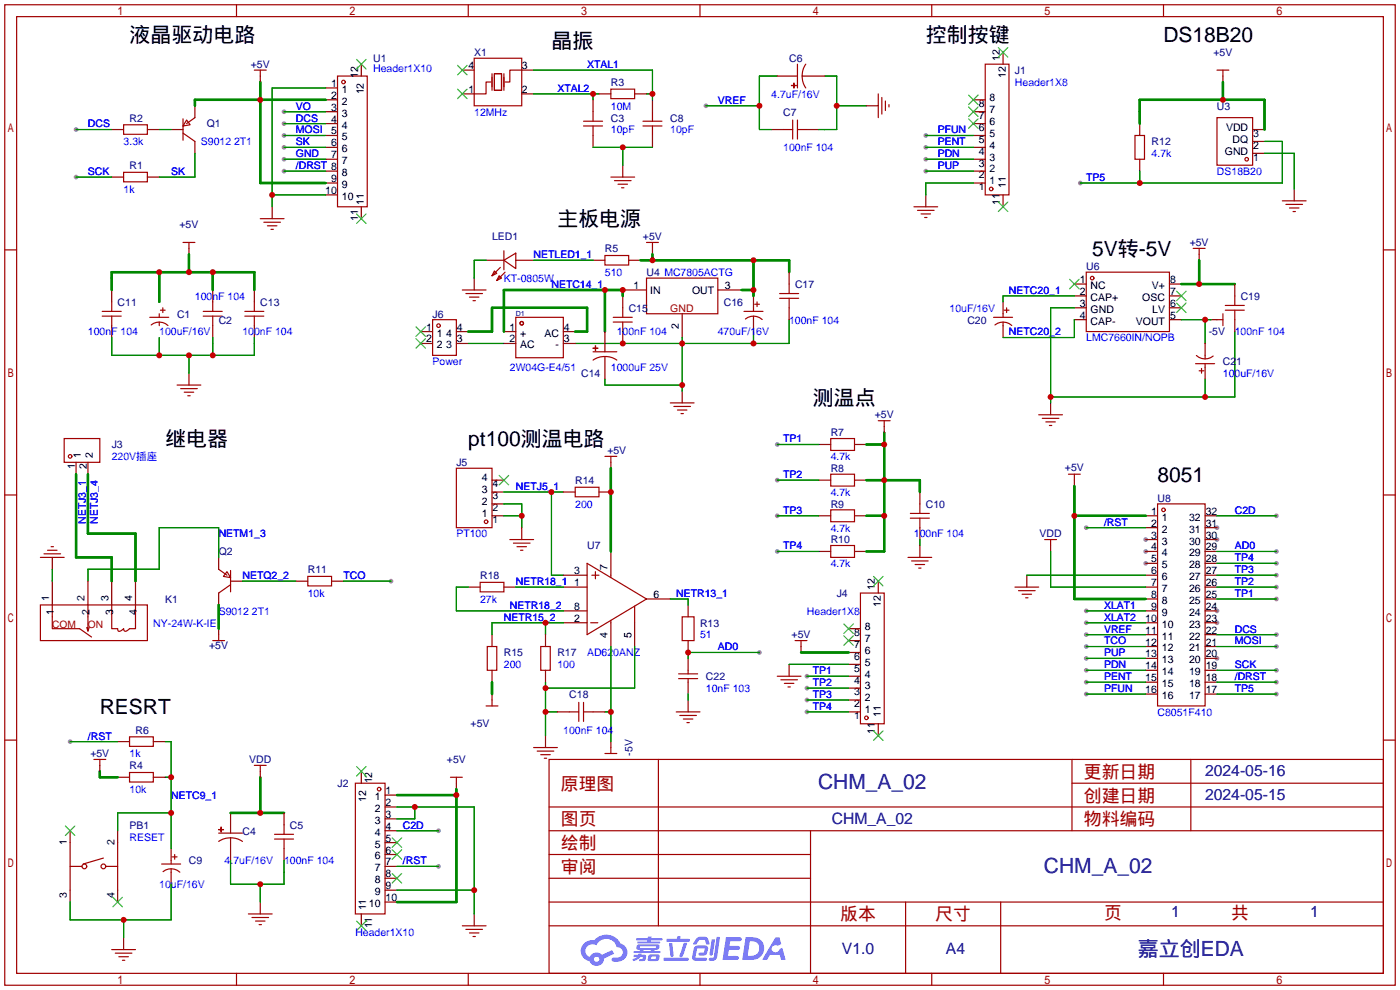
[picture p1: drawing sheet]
<svg xmlns="http://www.w3.org/2000/svg" width="299mm" height="212mm" viewBox="0 0 299 212" stroke-linecap="round" stroke-linejoin="round" font-family="sans-serif">
<g fill="#999">
<circle cx="244.9" cy="115.3" r=".51"/>
<circle cx="244.9" cy="117.9" r=".51"/>
<circle cx="244.9" cy="120.4" r=".51"/>
<circle cx="260.1" cy="140.7" r=".51"/>
<circle cx="260.1" cy="133.1" r=".51"/>
<circle cx="260.1" cy="130.6" r=".51"/>
<circle cx="260.1" cy="115.3" r=".51"/>
<circle cx="260.1" cy="112.8" r=".51"/>
<circle cx="16.3" cy="37.8" r=".51"/>
<circle cx="16.3" cy="27.7" r=".51"/>
<circle cx="230.9" cy="39.1" r=".51"/>
<circle cx="60.7" cy="23.9" r=".51"/>
<circle cx="60.7" cy="26.4" r=".51"/>
<circle cx="60.7" cy="29" r=".51"/>
<circle cx="60.7" cy="31.5" r=".51"/>
<circle cx="60.7" cy="34" r=".51"/>
<circle cx="60.7" cy="36.6" r=".51"/>
<circle cx="150.9" cy="22.6" r=".51"/>
<circle cx="197.9" cy="36.6" r=".51"/>
<circle cx="197.9" cy="34" r=".51"/>
<circle cx="197.9" cy="31.5" r=".51"/>
<circle cx="197.9" cy="29" r=".51"/>
<circle cx="93.7" cy="177.5" r=".51"/>
<circle cx="93.7" cy="185.2" r=".51"/>
<circle cx="15" cy="158.5" r=".51"/>
<circle cx="83.6" cy="124.2" r=".51"/>
<circle cx="162.3" cy="139.4" r=".51"/>
<circle cx="166.1" cy="95" r=".51"/>
<circle cx="166.1" cy="102.6" r=".51"/>
<circle cx="166.1" cy="110.2" r=".51"/>
<circle cx="166.1" cy="117.9" r=".51"/>
<circle cx="172.5" cy="152.1" r=".51"/>
<circle cx="172.5" cy="149.6" r=".51"/>
<circle cx="172.5" cy="147.1" r=".51"/>
<circle cx="172.5" cy="144.5" r=".51"/>
<circle cx="232.2" cy="112.8" r=".51"/>
<circle cx="232.2" cy="130.6" r=".51"/>
<circle cx="232.2" cy="133.1" r=".51"/>
<circle cx="232.2" cy="135.6" r=".51"/>
<circle cx="232.2" cy="138.2" r=".51"/>
<circle cx="232.2" cy="140.7" r=".51"/>
<circle cx="232.2" cy="143.3" r=".51"/>
<circle cx="232.2" cy="145.8" r=".51"/>
<circle cx="272.8" cy="143.3" r=".51"/>
<circle cx="272.8" cy="145.8" r=".51"/>
<circle cx="272.8" cy="135.6" r=".51"/>
<circle cx="272.8" cy="138.2" r=".51"/>
<circle cx="272.8" cy="117.9" r=".51"/>
<circle cx="272.8" cy="120.4" r=".51"/>
<circle cx="272.8" cy="122.9" r=".51"/>
<circle cx="272.8" cy="125.5" r=".51"/>
<circle cx="272.8" cy="110.2" r=".51"/>
<circle cx="232.2" cy="148.3" r=".51"/>
<circle cx="272.8" cy="128" r=".51"/>
<circle cx="272.8" cy="148.3" r=".51"/>
</g>
<g fill="none" stroke="#a10000" stroke-width=".25">
<path d="M1 1h297.2v209.6h-297.2zM3.6 3.6h292.1v204.4h-292.1zM50.5 1v2.6M100.1 1v2.6M149.6 1v2.6M199.1 1v2.6M248.7 1v2.6M1 53.4h2.6M295.7 53.4h2.5M1 105.8h2.6M295.7 105.8h2.5M1 158.2h2.6"/>
<path d="M295.7 158.2h2.5M117.3 162.3h178.4v45.7h-178.4zM117.3 177.5h178.4M117.3 172.5h178.4M140.7 162.3v35.6M173.2 177.5v30.5M229.1 162.3v15.2M229.1 167.4h66.6M254.5 162.3v15.2M117.3 182.6h55.9M117.3 197.9h178.4M117.3 192.8h178.4"/>
<path d="M117.3 187.7h55.9M193.5 192.8v15.2M213.9 192.8v15.2M50.5 208v2.6M100.1 208v2.6M149.6 208v2.6M199.1 208v2.6M248.7 208v2.6"/>
</g>
<g fill="#5487ff">
<path d="M155.2 200.3h2.6a.48 .48 0 0 1 .7 .4 .48 .48 0 0 1-.6 .4h-1.8l-.2 1.1h1.9a.43 .43 0 0 1 .4 .4 .43 .43 0 0 1-.5 .4h-1.9l-.2 1.3h1.7a.45 .45 0 0 1 .5 .2 .45 .45 0 0 1-.1 .6h-3.3z"/>
<path d="M165.7 200.3h.9l.4 1.5-.8 .3a.84 .84 0 0 0-1.2 .3 .84 .84 0 0 0 .4 1.1 .84 .84 0 0 0 1.1-.4l.1-.2 .6-.3 .7 2.5h-1l-.2-1h-2.1l-.6 1h-1.1z"/>
<path d="M152.1 200.8h.7l-.5 3.1a.36 .36 0 0 1-.3 .3 .36 .36 0 0 1-.4-.3z"/>
<path d="M153.2 200.2h.7l-.6 4.3a1.13 1.13 0 0 1-1.8 .6l.2-.4h.7l.2-.2z"/>
<path d="M148.9 200.6l.6-.4h1a.77 .77 0 0 1 .9 .5l.3 1-.2 .2h-.5l-.3-.9-.2-.2-1 .1-.7 1-.6-.1-.1-.2z"/>
<path d="M148.4 202.4l.6-.3h1.7a.81 .81 0 0 1 .7 .5 .81 .81 0 0 1-.2 .8 .81 .81 0 0 1-.9 .8h-.7a.32 .32 0 0 1-.3-.3 .32 .32 0 0 1 .4-.3h.7l.2-.9-1.6 .1-.4 1.8 2.2 .1a.32 .32 0 0 1 .3 .4 .32 .32 0 0 1-.4 .2h-2.2l-.5-.3-.1-.5z"/>
<path d="M141.9 204.7h5a.33 .33 0 0 1 .3 .3 .33 .33 0 0 1-.3 .3h-4.9l-.2-.1z"/>
<path d="M146.1 201.5h.8l-.7 2a.98 .98 0 0 1-.7 1.1l-.3-.3z"/>
<path d="M143 201.6h.7l.3 2.5a.34 .34 0 0 1-.3 .4 .34 .34 0 0 1-.4-.3z"/>
<path d="M142.5 200.7h2.1l.3-.6h.6l-.1 .6h1.7a.32 .32 0 0 1 .4 .3 .32 .32 0 0 1-.4 .3h-4.5l-.2-.2z"/>
<path d="M135.5 204.1h.9l.1-.3h.6v.3h.8a.82 .82 0 0 1-.5 1.3h-.8v-.4l.7-.1 .1-.3a.68 .68 0 0 0-1 .4l-1.1 .4-.1-.4 .9-.5h-.7z"/>
<path d="M136 200.5h2.4l.1-.3h.7v.3h2.2l.2 .3-.2 .2h-2.3v.2h1.8l.2 .3-.2 .1h-4.5l-.1-.4h2l.1-.2h-2.3l-.1-.2z"/>
<path d="M159.4 200.3l-.8 4.9h1.7a2.5 2.5 0 0 0 3-2.5 2.5 2.5 0 0 0-3.1-2.4zM160.3 201.1a1.61 1.61 0 0 1 2 1.5 1.61 1.61 0 0 1-1.8 1.7h-.7z"/>
<path d="M136.2 202a.55 .55 0 0 0-.2 .8 .55 .55 0 0 0 .7 .2l.1 .3h-1.3v.3l5.4 .1 .3-.2-.2-.2h-1.2l.2-.3a.7 .7 0 0 0 .8-.3 .7 .7 0 0 0 0-.8l-4.2-.1zM136.8 202.3l3.3-.1 .1 .1-.2 .3h-3.2zM137.5 203h1.7l-.2 .3h-1.4z"/>
<path d="M138.6 204.2a1.05 1.05 0 0 0 0 1.2 2.91 2.91 0 0 0 2.2-.2 .98 .98 0 0 0 0-1.2h-1.6zM139.2 204.5l.9-.1 .1 .4-.2 .2-.8-.1z"/>
<path d="M124.9 201.6a2.23 2.23 0 0 0-.7 2.3 2.23 2.23 0 0 0 1.8 1.6 1.58 1.58 0 0 0 1.8 .9 1.58 1.58 0 0 0 1.3-1.5l2.2-1.1-.5-.7-2.1 1a1.65 1.65 0 0 0-2.7 .4 1.45 1.45 0 0 1-.8-1.9 1.45 1.45 0 0 1 2-.7l.3 .1a2.3 2.3 0 0 1 2.3-1.3 2.3 2.3 0 0 1 2 1.7 1.12 1.12 0 0 1 1.3 1 1.12 1.12 0 0 1-1.1 1.2h-.7a.45 .45 0 0 0-.6 .4 .45 .45 0 0 0 .5 .5 2.21 2.21 0 0 0 2.2-.5 2.21 2.21 0 0 0 .5-2.3 2.13 2.13 0 0 0-1.3-1.1 3.3 3.3 0 0 0-5.6-.7l-1.1 .1zM127 205a.57 .57 0 0 1 1.1 0 .57 .57 0 0 1-1.1 0z"/>
</g>
<g fill="none" stroke="#a10000" stroke-width=".25">
<path d="M54.4 15h2.5M55.6 15v1.3M72.1 16.3h6.4v27.9h-6.4zM101.3 12.4h10.2v10.2h-10.2zM104.9 17.5h-1v2.6h-2.6M105.2 15.7v3.6M105.7 15.7h1.5v3.6h-1.5zM107.7 15.7v3.6M111.5 15h-2.5v2.5h-1.1M130.6 19.1h5v2h-5zM169.2 18.3h1zM169.7 17.8v1z"/>
<path d="M170.4 13.7v5.1M172.2 13.7a4.6 4.6 0 0 0 0 5.1M210.6 13.7h5v28h-5zM260.1 15h2.5M261.4 15v1.3M26.4 36.8h5.1v2.1h-5.1zM26.4 26.7h5.1v2h-5.1zM39.1 25.4v4.6M39.1 28.4l2.6 1.8M39.9 25.7l.7 1-1.5 .2zM41.7 25.1l-1.8 1.3M124.7 26.9h4.1"/>
<path d="M124.7 25.9h4.1M126.7 23.9v2M126.7 26.9v2.1M130.6 37.8h5M131.3 38.6h3.6M132.1 39.4h2M137.4 26.9h4.1M137.4 25.9h4.1M139.4 23.9v2M139.4 26.9v2.1M167.4 27.7h2M169.4 25.7v4"/>
<path d="M170.4 27.7h2.1M170.4 25.7v4M187.7 20.1v5M188.5 20.8v3.6M189.2 21.6v2M190 22.4v.5M242.6 29h2v5h-2zM260.1 25.1h7.6v10.2h-7.6zM39.1 51.8h2.6M40.4 51.8v1.3M55.6 46.7h5.1M56.4 47.5h3.5"/>
<path d="M57.1 48.3h2.1M57.9 49h.5M105.7 57.9l.5 .5-1 .5zM106.7 58.9l.5 .5-1 .5zM106.9 57.2l-1.7 1.7M107.7 55.6l2.5-1.5v3.3zM107.7 53.6v4.1M107.9 58.2l-1.7 1.7M129.3 54.6h5.1v2h-5.1zM132.8 40.1h.5M138.2 59.4h15.2v7.7h-15.2zM138.2 51.8h2.5"/>
<path d="M139.4 51.8v1.3M195.3 44.2h5.1M196.1 45h3.5M196.8 45.7h2.1M197.6 46.5h.5M232.2 58.2h17.7v12.7h-17.7zM255 53.1h2.6M256.3 53.1v1.3M274.1 42.9h5M274.8 43.7h3.6M275.6 44.4h2M276.4 45.2h.5"/>
<path d="M21.8 66.5h4.1M21.8 67.6h4.1M23.9 64.5v2M23.9 67.6v2M32 67.8h4.1M32.3 69.4a2.74 2.74 0 0 1 3.6 .2M34 67.1v.7M34 68.8v.8M34.3 66.3h1M34.8 65.8v1M43.4 66.5h4.1M43.4 67.6h4.1"/>
<path d="M45.5 64.5v2M45.5 67.6v2M52.3 66.5h4.1M52.3 67.6h4.1M54.4 64.5v2M54.4 67.6v2M92.5 68.3h5v7.6h-5zM98.8 62h5.1M99.6 62.7h3.5M100.3 63.5h2.1M101.1 64.3h.5M110.2 67.8h10.2v8.7h-10.2z"/>
<path d="M126.7 74.4h1.1zM126.7 77a4.6 4.6 0 0 1 5.1 0M126.7 75.2h5.1M127.3 73.9v1zM131.1 67.8h4M131.1 68.8h4M133.1 65.8v2M133.1 68.8v2.1M159 66.5h4.1M159.3 68.2a2.74 2.74 0 0 1 3.6 .1M161 65.8v.7M161 67.6v.7"/>
<path d="M161.3 65h1M161.8 64.5v1M166.6 62.7h4.1M166.6 63.8h4.1M168.7 60.7v2M168.7 63.8v2M212.3 67.8h4.1M212.6 69.4a2.74 2.74 0 0 1 3.6 .2M214.4 67.1v.7M214.4 68.8v.8M214.6 66.3h1M215.1 65.8v1"/>
<path d="M255.5 77.7h4.1M255.7 76a2.74 2.74 0 0 0 3.6 .1M256.3 79.2h1M256.8 78.7v1.1M257.6 75.9v.8M257.6 77.7v.8M260.1 68.3h1.3M261.4 67.1v2.5M261.9 66.3h4M261.9 65.3h4M263.9 63.2v2.1M263.9 66.3v2"/>
<path d="M13.7 93.7h7.6v5.1h-7.6zM37.8 82.3h5.1M38.6 83.1h3.6M39.4 83.8h2M40.1 84.6h.5M129.3 97.5h2.5M130.6 97.5v1.3M143.3 86.1h5M144 86.9h3.6M144.8 87.6h2M145.5 88.4h.5M177.5 93.7h5.1v2.6h-5.1z"/>
<path d="M187.7 89.9h2.5M189 89.9v1.3M222 88.6h5.1M222.8 89.4h3.5M223.5 90.2h2.1M224.3 90.9h.5M8.6 119.1h5.1M9.4 118.4h3.6M10.2 117.6h2M10.9 116.8h.5M97.5 100.1h7.7v12.7h-7.7zM109 115.3h5"/>
<path d="M109.7 116.1h3.6M110.5 116.8h2M111.3 117.6h.5M122.9 104.1h5.1v2.1h-5.1zM177.5 109h5.1v2.5h-5.1zM177.5 101.3h5.1v2.6h-5.1zM177.5 116.6h5.1v2.5h-5.1zM194.1 119.1h5M194.6 109.7h4M194.6 110.7h4M194.8 119.9h3.6M196.6 107.7v2"/>
<path d="M196.6 110.7v2.1M223.3 115.3h2.5M224.5 115.3v1.3M228.3 101.3h2.6M229.6 101.3v1.3M247.4 107.7h10.2v43.2h-10.2zM8.6 129.3h22.9v7.6h-22.9zM11.2 129.3v5.1h5.8l2.6 1.7M18.8 129.3v5.6l-.3-.8M19 134.1l-.2 .8M23.9 129.3v5.1h1.2a.51 .51 0 0 0 .4 .5 .51 .51 0 0 0 .6-.3l.3-.2 .3 .5 1-.5h1.3v-5.1M45.5 136.9h2.5"/>
<path d="M46.7 121.7l1.8 1.2M46.7 135.6v1.3M48.5 122.2l.8 1.2-1.5-.2zM49.3 121.9v4.6M49.3 125l-2.6 1.7M65.8 123.2h5.1v2h-5.1zM102.6 124.5h5.1v2h-5.1zM104.1 138.2h2.1v5.1h-2.1zM115.6 138.2h2v5.1h-2zM125.5 120.4l12.7 7.6-12.7 7.6zM126.2 133.1h1.6M126.5 122.9h1.5"/>
<path d="M127.3 122.2v1.5M130.6 122.9v.5M130.6 132.6v.5M135.6 129.5v3.6M145.8 131.8h2.5v5.1h-2.5zM169.9 136.9h2.6M171.2 136.9v1.3M183.9 126.7h5.1v28h-5.1zM195.6 120.6h2M196.3 121.4h.5M216.9 125.5h5.1M217.7 126.2h3.5"/>
<path d="M218.4 127h2.1M219.2 127.8h.5M27.7 157.5h5.1v2h-5.1zM103.9 150.9h2.5M105.2 149.6v1.3M114 159.8h5.1M121.7 152.1h2M123.7 150.1v4.1M124.7 152.1h2M124.7 150.1v4.1M130.6 159.8v1.2M144.5 152.1h5.1"/>
<path d="M145 144h4.1M145 145h4.1M145.3 152.9h3.5M146 153.7h2.1M146.8 154.4h.5M147.1 143.3v.7M147.1 145v.8M166.1 144.5h5.1M166.9 145.3h3.5M167.6 146.1h2.1M168.4 146.8h.5M20.1 162.3h2.5"/>
<path d="M21.3 162.3v1.3M27.7 165.1h5.1v2h-5.1zM46.7 177.3h1.1zM46.7 179.8a4.6 4.6 0 0 1 5.1 0M46.7 178.1h5.1M47.2 176.8l.1 1zM54.4 163.6h2.5M55.6 163.6v1.2M58.7 178.3h4M58.7 179.3h4M60.7 176.3v2M60.7 179.3v2.1"/>
<path d="M75.9 167.4h6.4v27.9h-6.4zM96.3 166.1h2.5M97.5 166.1v1.3M114.8 160.5h3.6M115.6 161.3h2M116.3 162.1h.5M129.3 161h2.5M15 185.2h2.5M15 180.1v10.1M22.1 183.4l-4.3 1.3M22.6 185.2h2.5M25.1 180.1v10.1"/>
<path d="M34.5 184.7h4.1M34.8 186.3a2.74 2.74 0 0 1 3.6 .1M36.6 183.9v.8M36.6 185.7v.7M36.8 183.1h1M37.3 182.6v1M53.1 195.3h5.1M53.8 196.1h3.6M54.6 196.9h2M55.4 197.6h.5M98.8 197.9h5.1M99.6 198.6h3.5"/>
<path d="M100.3 199.4h2.1M23.9 202.9h5.1M24.6 203.7h3.6M25.4 204.5h2M26.2 205.2h.5M101.1 200.2h.5"/>
<circle cx="73.4" cy="17.5" r=".38"/>
<circle cx="266.4" cy="34" r=".38"/>
<circle cx="211.8" cy="40.4" r=".38"/>
<circle cx="233.4" cy="59.4" r=".38"/>
<circle cx="93.7" cy="69.6" r=".38"/>
<circle cx="111.5" cy="69.1" r=".38"/>
<circle cx="15" cy="97.5" r=".38"/>
<circle cx="103.9" cy="111.5" r=".38"/>
<circle cx="248.7" cy="109" r=".38"/>
<circle cx="185.2" cy="153.4" r=".38"/>
<circle cx="81" cy="168.7" r=".38"/>
<circle cx="18" cy="185.2" r=".51"/>
<circle cx="22.1" cy="185.2" r=".51"/>
</g>
<g fill="none" stroke="#870000" stroke-width=".25">
<path d="M55.6 16.3v1.2M69.6 18.8h2.5M77.2 13.7v2.6M98.8 15h2.5M111.5 15h2.5M166.1 16.3h4.3M171.4 16.3h4.9M214.4 11.2v2.5M261.4 16.3v1.2M23.9 37.8h2.5M23.9 27.7h2.5M31.5 37.8h2.5"/>
<path d="M31.5 27.7h2.5M36.6 27.7h2.5M41.7 22.6v2.5M41.7 30.2v2.6M69.6 21.3h2.5M69.6 23.9h2.5M69.6 26.4h2.5M69.6 29h2.5M69.6 31.5h2.5M69.6 34h2.5M69.6 36.6h2.5M69.6 39.1h2.5"/>
<path d="M98.8 20.1h2.5M111.5 20.1h2.5M126.7 21.3v2.6M126.7 29v2.5M128 20.1h2.6M133.1 35.3v2.5M135.6 20.1h2.6M139.4 21.3v2.6M139.4 29v2.5M164.8 27.7h2.6M172.5 27.7h2.5M185.2 22.6h2.5"/>
<path d="M208 21.3h2.6M208 23.9h2.6M208 26.4h2.6M208 29h2.6M208 31.5h2.6M208 34h2.6M208 36.6h2.6M208 39.1h2.6M243.6 26.4v2.6M243.6 34v2.6M267.7 27.7h2.6M267.7 32.8h2.6"/>
<path d="M267.7 30.2h2.6M40.4 53.1v1.3M58.2 44.2v2.5M69.6 41.7h2.5M77.2 44.2v2.5M101.3 59.4v2.6M103.9 55.6h3.8M110.2 55.6h3.8M126.7 55.6h2.6M134.4 55.6h2.5M139.4 53.1v1.3M168.7 58.2v2.5"/>
<path d="M197.9 41.7v2.5M214.4 41.7v2.5M256.3 54.4v1.2M276.6 40.4v2.5M23.9 62v2.5M23.9 69.6v2.5M40.4 79.8v2.5M45.5 62v2.5M45.5 69.6v2.5M54.4 62v2.5M54.4 69.6v2.5M89.9 70.9h2.6"/>
<path d="M89.9 73.4h2.6M97.5 70.9h2.6M97.5 73.4h2.6M107.7 70.9h2.5M107.7 73.4h2.5M120.4 70.9h2.5M120.4 73.4h2.5M129.3 70.9v4.3M129.3 76.2v4.8M133.1 63.2v2.6M133.1 70.9v2.5M133.1 62h5.1"/>
<path d="M145.8 67.1v5M153.4 62h5.1M161 63.2v2.6M161 68.3v2.6M168.7 65.8v2.5M214.4 64.5v2.6M214.4 69.6v2.5M229.6 60.7h2.6M229.6 63.2h2.6M229.6 65.8h2.6M229.6 68.3h2.6M249.9 60.7h2.6"/>
<path d="M249.9 63.2h2.6M249.9 65.8h2.6M249.9 68.3h2.6M257.6 73.4v2.5M257.6 78.5v2.5M258.8 68.3h1.3M263.9 60.7v2.5M263.9 68.3v2.6M16.3 98.8v2.5M18.8 98.8v2.5M130.6 98.8v1.3M145.8 83.6v2.5"/>
<path d="M175 95h2.5M182.6 95h2.6M189 91.2v1.3M224.5 86.1v2.5M11.2 119.1v2.6M46.7 119.1v2.6M105.2 102.6h2.5M105.2 105.2h2.5M105.2 107.7h2.5M105.2 110.2h2.5M111.5 112.8v2.5M120.4 105.2h2.5"/>
<path d="M128 105.2h2.6M130.6 117.9v5M175 102.6h2.5M175 110.2h2.5M175 117.9h2.5M182.6 102.6h2.6M182.6 110.2h2.6M182.6 117.9h2.6M196.6 105.2v2.5M196.6 112.8v2.5M196.6 116.6v2.5M224.5 116.6v1.3"/>
<path d="M229.6 102.6v1.3M244.9 110.2h2.5M244.9 117.9h2.5M244.9 112.8h2.5M244.9 115.3h2.5M257.6 110.2h2.5M257.6 117.9h2.5M257.6 112.8h2.5M257.6 115.3h2.5M11.2 124.2v5.1M18.8 124.2v5.1M23.9 124.2v5.1"/>
<path d="M29 124.2v5.1M46.7 126.7v2.6M46.7 134.4v1.2M49.3 124.2h2.5M63.2 124.2h2.6M70.9 124.2h2.5M100.1 125.5h2.5M105.2 135.6v2.6M107.7 125.5h2.5M116.6 135.6v2.6M120.4 125.5h5.1M120.4 133.1h5.1"/>
<path d="M120.4 122.9h5.1M120.4 130.6h5.1M130.6 133.1v5.1M135.6 133.1v5.1M138.2 128h5.1M147.1 129.3v2.5M147.1 136.9v2.5M171.2 138.2v1.2M181.4 139.4h2.5M181.4 136.9h2.5M181.4 134.4h2.5M187.7 124.2v2.5"/>
<path d="M219.5 122.9v2.6M244.9 125.5h2.5M244.9 133.1h2.5M244.9 122.9h2.5M244.9 128h2.5M244.9 130.6h2.5M244.9 120.4h2.5M244.9 135.6h2.5M244.9 138.2h2.5M257.6 125.5h2.5M257.6 133.1h2.5M257.6 122.9h2.5"/>
<path d="M257.6 128h2.5M257.6 130.6h2.5M257.6 120.4h2.5M257.6 135.6h2.5M257.6 138.2h2.5M25.1 158.5h2.6M32.8 158.5h2.5M105.2 143.3v2.5M105.2 148.3v1.3M116.6 143.3v2.5M116.6 157.2v2.6M119.1 152.1h2.6"/>
<path d="M126.7 152.1h2.6M130.6 158.5v1.3M147.1 140.7v2.6M147.1 145.8v2.5M147.1 149.6v2.5M168.7 142v2.5M181.4 152.1h2.5M181.4 149.6h2.5M181.4 147.1h2.5M181.4 144.5h2.5M181.4 142h2.5M187.7 154.7v2.5"/>
<path d="M244.9 140.7h2.5M244.9 143.3h2.5M244.9 145.8h2.5M244.9 148.3h2.5M257.6 140.7h2.5M257.6 143.3h2.5M257.6 145.8h2.5M257.6 148.3h2.5M15 177.5v2.6M21.3 163.6v1.2M25.1 177.5v2.6M25.1 166.1h2.6"/>
<path d="M32.8 166.1h2.5M49.3 173.7v4.4M49.3 179.1v4.8M55.6 164.8v1.3M60.7 173.7v2.6M77.2 164.8v2.6M82.3 169.9h2.5M82.3 172.5h2.5M82.3 175h2.5M82.3 177.5h2.5M97.5 167.4v1.3M15 190.2v2.6"/>
<path d="M25.1 190.2v2.6M36.6 181.4v2.5M36.6 186.4v2.6M55.6 192.8v2.5M60.7 181.4v2.5M77.2 195.3v2.6M82.3 180.1h2.5M82.3 182.6h2.5M82.3 185.2h2.5M82.3 187.7h2.5M82.3 190.2h2.5M82.3 192.8h2.5"/>
<path d="M101.3 195.3v2.6M26.4 200.4v2.5"/>
</g>
<g fill="none" stroke="#008700" stroke-width=".25">
<path d="M69.6 18.8h-11.4v25.4M114 15h25.4v6.3M166.1 16.3h-3.8v11.4h2.5M176.3 16.3h2.5v11.4h-3.8M16.3 27.7h7.6M16.3 37.8h7.6M34 27.7h2.6M41.7 32.8v5h-7.7M60.7 23.9h8.9M60.7 26.4h8.9M60.7 29h8.9M60.7 31.5h8.9"/>
<path d="M60.7 34h8.9M60.7 36.6h8.9M114 20.1h14M126.7 31.5h12.7M126.7 20.1v1.2M133.1 31.5v3.8M138.2 20.1h1.2M150.9 22.6h11.4M178.8 22.6h6.4M197.9 29h10.1M197.9 31.5h10.1M197.9 34h10.1"/>
<path d="M197.9 36.6h10.1M208 39.1h-10.1v2.6M243.6 36.6v2.5M270.3 30.2h3.8v8.9h-43.2M270.3 32.8h6.3v7.6M58.2 41.7h11.4M103.9 55.6h-2.6v3.8M114 55.6h12.7M23.9 72.1v3.8h30.5v-3.8M34 72.1v3.8M40.4 75.9v3.9M45.5 72.1v3.8"/>
<path d="M100.1 73.4h7.6M145.8 72.1v11.5M161 70.9v2.5M168.7 68.3v5.1h-45.8M229.6 63.2h-15.2v1.3M229.6 68.3v3.8h-15.2M229.6 65.8h-5.1v20.3M252.5 68.3h6.3M257.6 68.3v5.1M263.9 70.9v13.9h-39.4M129.3 81v1.3h16.5M166.1 95h8.9"/>
<path d="M257.6 81v3.8M46.7 119.1v-6.3h-12.7v8.9h-15.2v2.5M107.7 107.7h3.8v5.1M107.7 110.2h3.8M107.7 105.2h12.7M117.9 105.2v17.7h2.5M166.1 110.2h8.9M166.1 102.6h8.9M166.1 117.9h8.9M196.6 115.3v1.3M224.5 117.9v7.6h20.4M232.2 112.8h12.7"/>
<path d="M260.1 110.2h12.7M260.1 117.9h12.7M11.2 121.7v2.5M51.8 124.2h11.4M73.4 124.2h10.2M100.1 125.5h-2.6v5.1h22.9M110.2 125.5h10.2M116.6 133.1v2.5M120.4 133.1h-15.2v2.5M130.6 138.2v20.3M135.6 138.2v8.9h-19M143.3 128h3.8v1.3"/>
<path d="M162.3 139.4h-15.2v1.3M219.5 122.9h25.4M232.2 130.6h12.7M232.2 133.1h12.7M232.2 135.6h12.7M232.2 138.2h12.7M260.1 122.9h12.7M260.1 125.5h12.7M260.1 128h12.7M260.1 135.6h12.7M260.1 138.2h12.7M260.1 120.4h12.7"/>
<path d="M15 158.5h10.1M35.3 158.5h1.3v22.9M116.6 145.8v11.4M116.6 152.1h2.5M129.3 152.1h1.3M147.1 148.3v1.3M168.7 142h12.7M172.5 147.1h8.9M172.5 152.1h8.9M172.5 149.6h8.9M172.5 144.5h8.9M232.2 140.7h12.7"/>
<path d="M232.2 143.3h12.7M232.2 145.8h12.7M232.2 148.3h12.7M260.1 143.3h12.7M260.1 145.8h12.7M260.1 148.3h12.7M35.3 166.1h1.3M36.6 173.7h-11.5v3.8M84.8 172.5h16.5v22.8M84.8 177.5h8.9M88.6 172.5v2.5h-3.8M26.4 196.6v3.8"/>
<path d="M36.6 189v7.6h-21.6v-3.8M49.3 183.9v5.1h11.4v-5.1M55.6 189v3.8M84.8 190.2h16.5M84.8 185.2h8.9"/>
</g>
<g fill="none" stroke="#3c3" stroke-width=".25">
<path d="M76.2 12.7l2 2M78.2 12.7l-2 2M97.8 19.1l2 2M97.8 14l2 2M99.8 19.1l-2 2M99.8 14l-2 2M213.4 10.2l2 2M215.4 10.2l-2 2M207 25.4l2 2M207 22.9l2 2M207 20.3l2 2.1M209 25.4l-2 2"/>
<path d="M209 22.9l-2 2M209 20.3l-2 2.1M76.2 45.7l2 2.1M78.2 45.7l-2 2.1M213.4 43.2l2 2M215.4 43.2l-2 2M228.6 59.7l2 2M230.6 59.7l-2 2M88.9 69.8l2 2.1M88.9 72.4l2 2M90.9 69.8l-2 2.1M90.9 72.4l-2 2"/>
<path d="M251.5 62.2l2 2.1M251.5 64.8l2 2M253.5 62.2l-2 2.1M253.5 64.8l-2 2M106.7 101.6l2 2M108.7 101.6l-2 2M180.3 135.9l2.1 2M180.3 133.4l2.1 2M182.4 135.9l-2.1 2M182.4 133.4l-2.1 2M186.7 123.2l2 2M188.7 123.2l-2 2"/>
<path d="M186.7 156.2l2 2M188.7 156.2l-2 2M14 176.5l2 2.1M16 176.5l-2 2.1M76.2 163.8l2 2.1M78.2 163.8l-2 2.1M83.8 179.1l2.1 2M85.9 179.1l-2.1 2M24.1 191.8l2.1 2M26.2 191.8l-2.1 2M76.2 196.9l2 2M78.2 196.9l-2 2"/>
<path d="M83.8 181.6l2.1 2M83.8 186.7l2.1 2M85.9 181.6l-2.1 2M85.9 186.7l-2.1 2"/>
</g>
<g fill="none" stroke="#008700" stroke-width=".51">
<path d="M55.6 17.5v21.6h14M261.4 17.5v3.8M69.6 21.3h-27.9v1.3M243.6 26.4v-5.1h26.7v6.4M34 58.2v6.3M40.4 54.4v3.8M45.5 58.2v3.8M136.9 55.6h31.8v2.6M139.4 54.4v1.2M161 55.6v7.6M256.3 55.6v5.1M23.9 62v-3.8h30.5v3.8"/>
<path d="M100.1 70.9h5.1v-5.1h20.3v5.1h-2.6M129.3 62v8.9M133.1 63.2v-1.2h-25.4v8.9M158.5 62h2.5M252.5 60.7h11.4M185.2 95h3.8M189 92.5v25.4h-3.8M16.3 101.3v17.8h7.6v5.1M18.8 101.3v12.7h10.2v10.2M130.6 100.1v17.8M185.2 102.6h11.4v2.6M185.2 110.2h3.8"/>
<path d="M229.6 110.2h15.3M229.6 103.9v24.1h15.3M46.7 129.3v5.1M171.2 139.4h10.2M105.2 145.8v2.5M21.3 164.8v1.3h3.8M49.3 173.7h11.4M55.6 166.1v7.6M84.8 169.9h12.7M97.5 168.7v24.1h-12.7"/>
</g>
<g fill="#c00">
<circle cx="243.6" cy="39.1" r=".63"/>
<circle cx="55.6" cy="21.3" r=".63"/>
<circle cx="58.2" cy="41.7" r=".63"/>
<circle cx="133.1" cy="31.5" r=".63"/>
<circle cx="126.7" cy="20.1" r=".63"/>
<circle cx="139.4" cy="20.1" r=".63"/>
<circle cx="162.3" cy="22.6" r=".63"/>
<circle cx="178.8" cy="22.6" r=".63"/>
<circle cx="97.5" cy="169.9" r=".63"/>
<circle cx="101.3" cy="190.2" r=".63"/>
<circle cx="88.6" cy="172.5" r=".63"/>
<circle cx="36.6" cy="166.1" r=".63"/>
<circle cx="36.6" cy="173.7" r=".63"/>
<circle cx="55.6" cy="173.7" r=".63"/>
<circle cx="145.8" cy="73.4" r=".63"/>
<circle cx="145.8" cy="82.3" r=".63"/>
<circle cx="161" cy="73.4" r=".63"/>
<circle cx="133.1" cy="73.4" r=".63"/>
<circle cx="133.1" cy="62" r=".63"/>
<circle cx="129.3" cy="62" r=".63"/>
<circle cx="139.4" cy="55.6" r=".63"/>
<circle cx="161" cy="55.6" r=".63"/>
<circle cx="161" cy="62" r=".63"/>
<circle cx="224.5" cy="84.8" r=".63"/>
<circle cx="257.6" cy="84.8" r=".63"/>
<circle cx="256.3" cy="60.7" r=".63"/>
<circle cx="257.6" cy="68.3" r=".63"/>
<circle cx="111.5" cy="110.2" r=".63"/>
<circle cx="117.9" cy="105.2" r=".63"/>
<circle cx="116.6" cy="133.1" r=".63"/>
<circle cx="116.6" cy="147.1" r=".63"/>
<circle cx="116.6" cy="152.1" r=".63"/>
<circle cx="130.6" cy="152.1" r=".63"/>
<circle cx="130.6" cy="105.2" r=".63"/>
<circle cx="147.1" cy="139.4" r=".63"/>
<circle cx="189" cy="102.6" r=".63"/>
<circle cx="189" cy="110.2" r=".63"/>
<circle cx="189" cy="95" r=".63"/>
<circle cx="26.4" cy="196.6" r=".63"/>
<circle cx="55.6" cy="189" r=".63"/>
<circle cx="34" cy="58.2" r=".63"/>
<circle cx="40.4" cy="58.2" r=".63"/>
<circle cx="45.5" cy="58.2" r=".63"/>
<circle cx="261.4" cy="21.3" r=".63"/>
<circle cx="40.4" cy="75.9" r=".63"/>
<circle cx="45.5" cy="75.9" r=".63"/>
<circle cx="34" cy="75.9" r=".63"/>
<circle cx="229.6" cy="110.2" r=".63"/>
</g>
<g font-size="4.5">
<text x="27.7" y="9">液晶驱动电路</text>
<text x="117.9" y="10.3">晶振</text>
<text x="197.9" y="9">控制按键</text>
<text x="248.7" y="9">DS18B20</text>
<text x="119.1" y="48.4">主板电源</text>
<text x="233.4" y="54.7">5V转-5V</text>
<text x="173.7" y="86.5">测温点</text>
<text x="35.3" y="95.4">继电器</text>
<text x="100.1" y="95.4">pt100测温电路</text>
<text x="247.4" y="103">8051</text>
<text x="21.3" y="152.5">RESRT</text>
</g>
<g font-size="4.5" fill="#000080">
<text x="174.9" y="168.7">CHM_A_02</text>
<text x="223.1" y="186.5">CHM_A_02</text>
<text x="243.2" y="204.3">嘉立创EDA</text>
</g>
<g font-size="3.8" fill="#a00000">
<text x="231.6" y="166.2">更新日期</text>
<text x="119.9" y="168.8">原理图</text>
<text x="231.6" y="171.3">创建日期</text>
<text x="119.9" y="176.4">图页</text>
<text x="231.6" y="176.4">物料编码</text>
<text x="119.9" y="181.5">绘制</text>
<text x="119.9" y="186.6">审阅</text>
<text x="179.6" y="196.7">版本</text>
<text x="199.9" y="196.7">尺寸</text>
<text x="236" y="196.5">页</text>
<text x="263.1" y="196.5">共</text>
</g>
<g font-size="3.4" fill="#000080">
<text x="257.6" y="165.9">2024-05-16</text>
<text x="257.6" y="170.9">2024-05-15</text>
<text x="177.8" y="176">CHM_A_02</text>
<text x="250.3" y="196.1">1</text>
<text x="280" y="196.1">1</text>
<text x="179.9" y="204">V1.0</text>
<text x="202.2" y="204">A4</text>
</g>
<g font-size="2.2" fill="#000080">
<text x="101.3" y="12">X1</text>
<text x="259.3" y="12">+5V</text>
<text x="53.6" y="14.5">+5V</text>
<text x="79.8" y="13.3">U1</text>
<text x="168.7" y="13.3">C6</text>
<text x="216.9" y="15.8">J1</text>
<text x="130.6" y="18.3">R3</text>
<text x="260.1" y="23.4">U3</text>
<text x="27.7" y="26">R2</text>
<text x="44.2" y="27.2">Q1</text>
<text x="130.6" y="26">C3</text>
<text x="143.3" y="26">C8</text>
<text x="167.4" y="24.7">C7</text>
<text x="246.1" y="31">R12</text>
<text x="27.7" y="36.1">R1</text>
<text x="38.4" y="48.8">+5V</text>
<text x="105.2" y="51.4">LED1</text>
<text x="129.3" y="53.9">R5</text>
<text x="137.4" y="51.2">+5V</text>
<text x="254.3" y="52.5">+5V</text>
<text x="138.2" y="59">U4 MC7805ACTG</text>
<text x="232.2" y="57.7">U6</text>
<text x="25.1" y="65.3">C11</text>
<text x="55.6" y="65.3">C13</text>
<text x="154.7" y="65.3">C16</text>
<text x="169.9" y="61.5">C17</text>
<text x="265.2" y="64.1">C19</text>
<text x="37.8" y="67.9">C1</text>
<text x="46.7" y="69.1">C2</text>
<text x="92.5" y="67.9">J6</text>
<text x="134.4" y="66.6">C15</text>
<text x="206.8" y="69.1">C20</text>
<text x="258.4" y="71.5">-5V</text>
<text x="124.2" y="80.6">C14</text>
<text x="261.4" y="78">C21</text>
<text x="187" y="89.3">+5V</text>
<text x="23.9" y="95.8">J3</text>
<text x="177.5" y="93.3">R7</text>
<text x="97.5" y="99.6">J5</text>
<text x="129.8" y="96.9">+5V</text>
<text x="177.5" y="100.9">R8</text>
<text x="227.6" y="100.7">+5V</text>
<text x="122.9" y="103.4">R14</text>
<text x="247.4" y="107.2">U8</text>
<text x="177.5" y="108.5">R9</text>
<text x="197.9" y="108.5">C10</text>
<text x="46.7" y="118.7">Q2</text>
<text x="125.5" y="117.4">U7</text>
<text x="177.5" y="116.1">R10</text>
<text x="222.2" y="114.9">VDD</text>
<text x="65.8" y="122.5">R11</text>
<text x="102.6" y="123.8">R18</text>
<text x="35.3" y="128.8">K1</text>
<text x="178.8" y="127.6">J4</text>
<text x="149.6" y="133.9">R13</text>
<text x="169.2" y="136.3">+5V</text>
<text x="44.7" y="138.7">+5V</text>
<text x="107.7" y="140.3">R15</text>
<text x="119.1" y="140.3">R17</text>
<text x="121.7" y="149.2">C18</text>
<text x="150.9" y="145.3">C22</text>
<text x="100.6" y="155.4">+5V</text>
<text x="19.3" y="161.9">+5V</text>
<text x="29" y="156.8">R6</text>
<text x="135.2" y="161.5" transform="rotate(-90 135.2 161.5)">-5V</text>
<text x="27.7" y="164.4">R4</text>
<text x="53.3" y="163.1">VDD</text>
<text x="95.5" y="163.1">+5V</text>
<text x="72.1" y="168.2">J2</text>
<text x="27.7" y="177.1">PB1</text>
<text x="51.8" y="178.4">C4</text>
<text x="62" y="177.1">C5</text>
<text x="40.4" y="184.7">C9</text>
</g>
<g font-size="2.2">
<text x="76.5" y="16.6" transform="rotate(-90 76.5 16.6)">12</text>
<text x="100.1" y="14.8">4</text>
<text x="111.5" y="14.8">3</text>
<text x="213.7" y="13.1" transform="rotate(-90 213.7 13.1)">12</text>
<text x="214.9" y="16.7" transform="rotate(-90 214.9 16.7)">12</text>
<text x="70.8" y="18.6">1</text>
<text x="70.8" y="21.1">2</text>
<text x="70.8" y="23.7">3</text>
<text x="73.1" y="19.9">1</text>
<text x="73.1" y="22.4">2</text>
<text x="77.8" y="20.2" transform="rotate(-90 77.8 20.2)">12</text>
<text x="100.1" y="19.9">1</text>
<text x="111.5" y="19.9">2</text>
<text x="209.2" y="22.9">8</text>
<text x="211.5" y="21.6">8</text>
<text x="70.8" y="26.2">4</text>
<text x="70.8" y="28.7">5</text>
<text x="73.1" y="24.9">3</text>
<text x="73.1" y="27.5">4</text>
<text x="209.2" y="28">6</text>
<text x="209.2" y="25.4">7</text>
<text x="211.5" y="29.2">5</text>
<text x="211.5" y="26.7">6</text>
<text x="211.5" y="24.2">7</text>
<text x="262" y="28">VDD</text>
<text x="267.8" y="29.2">3</text>
<text x="70.8" y="31.3">6</text>
<text x="70.8" y="33.8">7</text>
<text x="73.1" y="30">5</text>
<text x="73.1" y="32.6">6</text>
<text x="73.1" y="35.1">7</text>
<text x="209.2" y="35.6">3</text>
<text x="209.2" y="33.1">4</text>
<text x="209.2" y="30.5">5</text>
<text x="211.5" y="34.3">3</text>
<text x="211.5" y="31.8">4</text>
<text x="261.8" y="33.1">GND</text>
<text x="263.4" y="30.5">DQ</text>
<text x="267.8" y="34.3">1</text>
<text x="267.8" y="31.8">2</text>
<text x="69.5" y="41.4">10</text>
<text x="70.8" y="38.9">9</text>
<text x="73.1" y="37.6">8</text>
<text x="73.1" y="40.2">9</text>
<text x="209.2" y="40.7">1</text>
<text x="209.2" y="38.1">2</text>
<text x="211.5" y="39.4">1</text>
<text x="211.5" y="36.9">2</text>
<text x="214.9" y="40.2" transform="rotate(-90 214.9 40.2)">11</text>
<text x="73.1" y="42.7">10</text>
<text x="76.5" y="47.3" transform="rotate(-90 76.5 47.3)">11</text>
<text x="77.8" y="43.7" transform="rotate(-90 77.8 43.7)">11</text>
<text x="213.7" y="43.8" transform="rotate(-90 213.7 43.8)">11</text>
<text x="135.4" y="61.8">1</text>
<text x="138.9" y="62.8">IN</text>
<text x="147.9" y="62.8">OUT</text>
<text x="154.9" y="61.8">3</text>
<text x="230.8" y="65.6">3</text>
<text x="230.8" y="63">2</text>
<text x="230.8" y="60.5">1</text>
<text x="233.1" y="64.3">CAP+</text>
<text x="233.1" y="61.8">NC</text>
<text x="244.1" y="64.3">OSC</text>
<text x="246.2" y="61.8">V+</text>
<text x="250.1" y="60.5">8</text>
<text x="250.1" y="63">7</text>
<text x="250.1" y="65.6">6</text>
<text x="91.1" y="70.7">1</text>
<text x="93.4" y="71.9">1</text>
<text x="95.3" y="71.9">4</text>
<text x="97.7" y="70.7">4</text>
<text x="108.9" y="70.7">1</text>
<text x="111.2" y="71.9">+</text>
<text x="116.3" y="71.9">AC</text>
<text x="120.5" y="70.7">4</text>
<text x="145.1" y="70.3" transform="rotate(-90 145.1 70.3)">2</text>
<text x="230.8" y="68.1">4</text>
<text x="233.1" y="69.4">CAP-</text>
<text x="233.1" y="66.8">GND</text>
<text x="242.8" y="69.4">VOUT</text>
<text x="246.3" y="66.8">LV</text>
<text x="250.1" y="68.1">5</text>
<text x="91.1" y="73.2">2</text>
<text x="93.4" y="74.5">2</text>
<text x="95.3" y="74.5">3</text>
<text x="97.7" y="73.2">3</text>
<text x="108.9" y="73.2">2</text>
<text x="111.2" y="74.5">AC</text>
<text x="118.7" y="74.5">-</text>
<text x="120.5" y="73.2">3</text>
<text x="16" y="100.2" transform="rotate(-90 16 100.2)">1</text>
<text x="17.3" y="97.9" transform="rotate(-90 17.3 97.9)">1</text>
<text x="18.6" y="100.2" transform="rotate(-90 18.6 100.2)">2</text>
<text x="19.9" y="97.9" transform="rotate(-90 19.9 97.9)">2</text>
<text x="103" y="102.9">4</text>
<text x="103" y="105.4">3</text>
<text x="103" y="108">2</text>
<text x="105.3" y="104.2">4</text>
<text x="105.3" y="106.7">3</text>
<text x="103" y="110.5">1</text>
<text x="105.3" y="109.3">2</text>
<text x="105.3" y="111.8">1</text>
<text x="246" y="110">1</text>
<text x="246" y="112.6">2</text>
<text x="248.3" y="111.3">1</text>
<text x="248.3" y="113.8">2</text>
<text x="254.1" y="113.8">31</text>
<text x="254.1" y="111.3">32</text>
<text x="257.7" y="112.6">31</text>
<text x="257.7" y="110">32</text>
<text x="246" y="115.1">3</text>
<text x="246" y="117.6">4</text>
<text x="248.3" y="116.4">3</text>
<text x="248.3" y="118.9">4</text>
<text x="254.1" y="118.9">29</text>
<text x="254.1" y="116.4">30</text>
<text x="257.7" y="117.6">29</text>
<text x="257.7" y="115.1">30</text>
<text x="122.7" y="125.3">1</text>
<text x="122.7" y="122.7">3</text>
<text x="129.9" y="121.9" transform="rotate(-90 129.9 121.9)">7</text>
<text x="246" y="120.2">5</text>
<text x="246" y="122.7">6</text>
<text x="246" y="125.3">7</text>
<text x="248.3" y="121.5">5</text>
<text x="248.3" y="124">6</text>
<text x="254.1" y="124">27</text>
<text x="254.1" y="121.5">28</text>
<text x="257.7" y="125.3">26</text>
<text x="257.7" y="122.7">27</text>
<text x="257.7" y="120.2">28</text>
<text x="10.5" y="128.5" transform="rotate(-90 10.5 128.5)">1</text>
<text x="11.5" y="131.5" transform="rotate(-90 11.5 131.5)">1</text>
<text x="18.1" y="128.5" transform="rotate(-90 18.1 128.5)">2</text>
<text x="19.1" y="131.5" transform="rotate(-90 19.1 131.5)">2</text>
<text x="23.2" y="128.5" transform="rotate(-90 23.2 128.5)">3</text>
<text x="24.2" y="131.5" transform="rotate(-90 24.2 131.5)">3</text>
<text x="28.3" y="128.5" transform="rotate(-90 28.3 128.5)">4</text>
<text x="29.3" y="131.5" transform="rotate(-90 29.3 131.5)">4</text>
<text x="122.7" y="130.3">8</text>
<text x="139.7" y="127.8">6</text>
<text x="187" y="126.1" transform="rotate(-90 187 126.1)">12</text>
<text x="188.3" y="129.7" transform="rotate(-90 188.3 129.7)">12</text>
<text x="246" y="127.8">8</text>
<text x="246" y="130.3">9</text>
<text x="248.3" y="126.5">7</text>
<text x="248.3" y="129.1">8</text>
<text x="248.3" y="131.6">9</text>
<text x="254.1" y="131.6">24</text>
<text x="254.1" y="129.1">25</text>
<text x="254.1" y="126.5">26</text>
<text x="257.7" y="130.3">24</text>
<text x="257.7" y="127.8">25</text>
<text x="122.7" y="132.9">2</text>
<text x="129.9" y="136.4" transform="rotate(-90 129.9 136.4)">4</text>
<text x="134.9" y="136.4" transform="rotate(-90 134.9 136.4)">5</text>
<text x="182.5" y="135.9">8</text>
<text x="184.8" y="137.2">7</text>
<text x="184.8" y="134.7">8</text>
<text x="244.8" y="132.9">10</text>
<text x="244.8" y="135.4">11</text>
<text x="244.8" y="138">12</text>
<text x="248.3" y="134.2">10</text>
<text x="248.3" y="136.7">11</text>
<text x="254.1" y="136.7">22</text>
<text x="254.1" y="134.2">23</text>
<text x="257.7" y="138">21</text>
<text x="257.7" y="135.4">22</text>
<text x="257.7" y="132.9">23</text>
<text x="182.5" y="143.5">5</text>
<text x="182.5" y="141">6</text>
<text x="182.5" y="138.5">7</text>
<text x="184.8" y="142.3">5</text>
<text x="184.8" y="139.7">6</text>
<text x="244.8" y="140.5">13</text>
<text x="244.8" y="143">14</text>
<text x="248.3" y="139.2">12</text>
<text x="248.3" y="141.8">13</text>
<text x="254.1" y="141.8">20</text>
<text x="254.1" y="139.2">21</text>
<text x="257.7" y="143">19</text>
<text x="257.7" y="140.5">20</text>
<text x="182.5" y="148.6">3</text>
<text x="182.5" y="146.1">4</text>
<text x="184.8" y="149.9">2</text>
<text x="184.8" y="147.4">3</text>
<text x="184.8" y="144.8">4</text>
<text x="244.8" y="145.6">15</text>
<text x="244.8" y="148.1">16</text>
<text x="248.3" y="144.3">14</text>
<text x="248.3" y="146.9">15</text>
<text x="248.3" y="149.4">16</text>
<text x="254.1" y="149.4">17</text>
<text x="254.1" y="146.9">18</text>
<text x="254.1" y="144.3">19</text>
<text x="257.7" y="148.1">17</text>
<text x="257.7" y="145.6">18</text>
<text x="182.5" y="153.7">1</text>
<text x="182.5" y="151.2">2</text>
<text x="184.8" y="152.4">1</text>
<text x="188.3" y="153.3" transform="rotate(-90 188.3 153.3)">11</text>
<text x="187" y="156.8" transform="rotate(-90 187 156.8)">11</text>
<text x="79.6" y="167.4" transform="rotate(-90 79.6 167.4)">12</text>
<text x="78.3" y="171.3" transform="rotate(-90 78.3 171.3)">12</text>
<text x="80.1" y="171">1</text>
<text x="80.1" y="173.5">2</text>
<text x="82.4" y="169.7">1</text>
<text x="82.4" y="172.3">2</text>
<text x="80.1" y="176.1">3</text>
<text x="80.1" y="178.6">4</text>
<text x="82.4" y="174.8">3</text>
<text x="82.4" y="177.3">4</text>
<text x="82.4" y="179.9">5</text>
<text x="14.3" y="180.6" transform="rotate(-90 14.3 180.6)">1</text>
<text x="24.4" y="180.6" transform="rotate(-90 24.4 180.6)">2</text>
<text x="80.1" y="181.1">5</text>
<text x="80.1" y="183.7">6</text>
<text x="82.4" y="182.4">6</text>
<text x="82.4" y="185">7</text>
<text x="14.3" y="192" transform="rotate(-90 14.3 192)">3</text>
<text x="24.4" y="192" transform="rotate(-90 24.4 192)">4</text>
<text x="80.1" y="186.2">7</text>
<text x="80.1" y="188.8">8</text>
<text x="80.1" y="191.3">9</text>
<text x="82.4" y="187.5">8</text>
<text x="82.4" y="190">9</text>
<text x="78.3" y="194.6" transform="rotate(-90 78.3 194.6)">11</text>
<text x="78.9" y="193.8">10</text>
<text x="82.4" y="192.6">10</text>
<text x="79.6" y="198.4" transform="rotate(-90 79.6 198.4)">11</text>
</g>
<g font-size="2.2" fill="#00f">
<text x="79.8" y="15.3">Header1X10</text>
<text x="125.5" y="14.5">XTAL1</text>
<text x="63.2" y="23.4">VO</text>
<text x="119.1" y="19.6">XTAL2</text>
<text x="130.6" y="23.4">10M</text>
<text x="153.4" y="22.2">VREF</text>
<text x="164.8" y="20.9">4.7uF/16V</text>
<text x="216.9" y="18.3">Header1X8</text>
<text x="18.8" y="27.2">DCS</text>
<text x="63.2" y="26">DCS</text>
<text x="63.2" y="28.5">MOSI</text>
<text x="101.3" y="24.7">12MHz</text>
<text x="130.6" y="28.5">10pF</text>
<text x="143.3" y="28.5">10pF</text>
<text x="200.4" y="28.5">PFUN</text>
<text x="26.4" y="31">3.3k</text>
<text x="42.9" y="31">S9012 2T1</text>
<text x="63.2" y="31">SK</text>
<text x="63.2" y="33.6">GND</text>
<text x="167.4" y="32.3">100nF 104</text>
<text x="200.4" y="33.6">PDN</text>
<text x="200.4" y="31">PENT</text>
<text x="246.1" y="33.6">4.7k</text>
<text x="18.8" y="37.4">SCK</text>
<text x="26.4" y="41.2">1k</text>
<text x="36.6" y="37.4">SK</text>
<text x="63.2" y="36.1">/DRST 8</text>
<text x="200.4" y="36.1">PUP</text>
<text x="232.2" y="38.7">TP5</text>
<text x="260.1" y="37.4">DS18B20</text>
<text x="114" y="55.2">NETLED1_1</text>
<text x="129.3" y="59">510</text>
<text x="41.7" y="64.1">100nF 104</text>
<text x="107.7" y="60.3">KT-0805W</text>
<text x="117.9" y="61.5">NETC14_1</text>
<text x="215.6" y="62.8">NETC20_1</text>
<text x="18.8" y="71.7">100nF 104</text>
<text x="34" y="71.7">100uF/16V</text>
<text x="51.8" y="71.7">100nF 104</text>
<text x="131.8" y="71.7">100nF 104</text>
<text x="153.4" y="71.7">470uF/16V</text>
<text x="168.7" y="69.1">100nF 104</text>
<text x="202.9" y="66.6">10uF/16V</text>
<text x="215.6" y="71.7">NETC20_2</text>
<text x="263.9" y="71.7">100nF 104</text>
<text x="232.2" y="73">LMC7660IN/NOPB</text>
<text x="92.5" y="78">Power</text>
<text x="109" y="79.3">2W04G-E4/51</text>
<text x="130.6" y="79.3">1000uF 25V</text>
<text x="261.4" y="80.6">100uF/16V</text>
<text x="167.4" y="94.5">TP1</text>
<text x="23.9" y="98.4">220V插座</text>
<text x="177.5" y="98.4">4.7k</text>
<text x="110.2" y="104.7">NETJ5_1</text>
<text x="167.4" y="102.2">TP2</text>
<text x="177.5" y="106">4.7k</text>
<text x="18.3" y="112" transform="rotate(-90 18.3 112)">NETJ3_1</text>
<text x="20.9" y="112" transform="rotate(-90 20.9 112)">NETJ3_4</text>
<text x="122.9" y="108.5">200</text>
<text x="167.4" y="109.8">TP3</text>
<text x="177.5" y="113.6">4.7k</text>
<text x="236" y="112.3">/RST</text>
<text x="263.9" y="109.8">C2D</text>
<text x="46.7" y="114.9">NETM1_3</text>
<text x="97.5" y="114.9">PT100</text>
<text x="167.4" y="117.4">TP4</text>
<text x="195.3" y="114.9">100nF 104</text>
<text x="263.9" y="117.4">AD0</text>
<text x="263.9" y="119.9">TP4</text>
<text x="51.8" y="123.8">NETQ2_2</text>
<text x="73.4" y="123.8">TCO</text>
<text x="110.2" y="125">NETR18_1</text>
<text x="177.5" y="121.2">4.7k</text>
<text x="263.9" y="122.5">TP3</text>
<text x="263.9" y="125">TP2</text>
<text x="46.7" y="131.4">S9012 2T1</text>
<text x="65.8" y="127.6">10k</text>
<text x="102.6" y="128.8">27k</text>
<text x="109" y="130.1">NETR18_2</text>
<text x="144.5" y="127.6">NETR13_1</text>
<text x="172.5" y="131.4">Header1X8</text>
<text x="236" y="130.1">XLAT1</text>
<text x="263.9" y="127.6">TP1</text>
<text x="32.8" y="133.9">NY-24W-K-IE</text>
<text x="107.7" y="132.6">NETR15_2</text>
<text x="149.6" y="136.5">51</text>
<text x="236" y="132.6">XLAT2</text>
<text x="236" y="135.2">VREF</text>
<text x="236" y="137.7">TCO</text>
<text x="263.9" y="135.2">DCS</text>
<text x="263.9" y="137.7">MOSI</text>
<text x="107.7" y="142.8">200</text>
<text x="119.1" y="142.8">100</text>
<text x="125.5" y="140.3">AD620ANZ</text>
<text x="153.4" y="139">AD0</text>
<text x="236" y="140.3">PUP</text>
<text x="236" y="142.8">PDN</text>
<text x="263.9" y="142.8">SCK</text>
<text x="150.9" y="147.9">10nF 103</text>
<text x="173.7" y="149.2">TP3</text>
<text x="173.7" y="146.6">TP2</text>
<text x="173.7" y="144.1">TP1</text>
<text x="236" y="145.3">PENT</text>
<text x="236" y="147.9">PFUN</text>
<text x="263.9" y="145.3">/DRST</text>
<text x="263.9" y="147.9">TP5</text>
<text x="173.7" y="151.7">TP4</text>
<text x="247.4" y="153">C8051F410</text>
<text x="18.8" y="158">/RST</text>
<text x="27.7" y="161.9">1k</text>
<text x="120.4" y="156.8">100nF 104</text>
<text x="27.7" y="169.5">10k</text>
<text x="36.6" y="170.7">NETC9_1</text>
<text x="27.7" y="179.6">RESET</text>
<text x="86.1" y="177.1">C2D</text>
<text x="48" y="184.7">4.7uF/16V</text>
<text x="60.7" y="184.7">100nF 104</text>
<text x="86.1" y="184.7">/RST</text>
<text x="34" y="189.8">10uF/16V</text>
<text x="75.9" y="200">Header1X10</text>
</g>
<g font-size="2.2" fill="#a00000">
<text x="143.3" y="66.6">GND</text>
<text x="11.2" y="134.3">COM</text>
<text x="18.8" y="134.3">ON</text>
</g>
<text font-size="1.5" fill="#000080" x="110.2" y="67.5">D1</text>
</svg>
